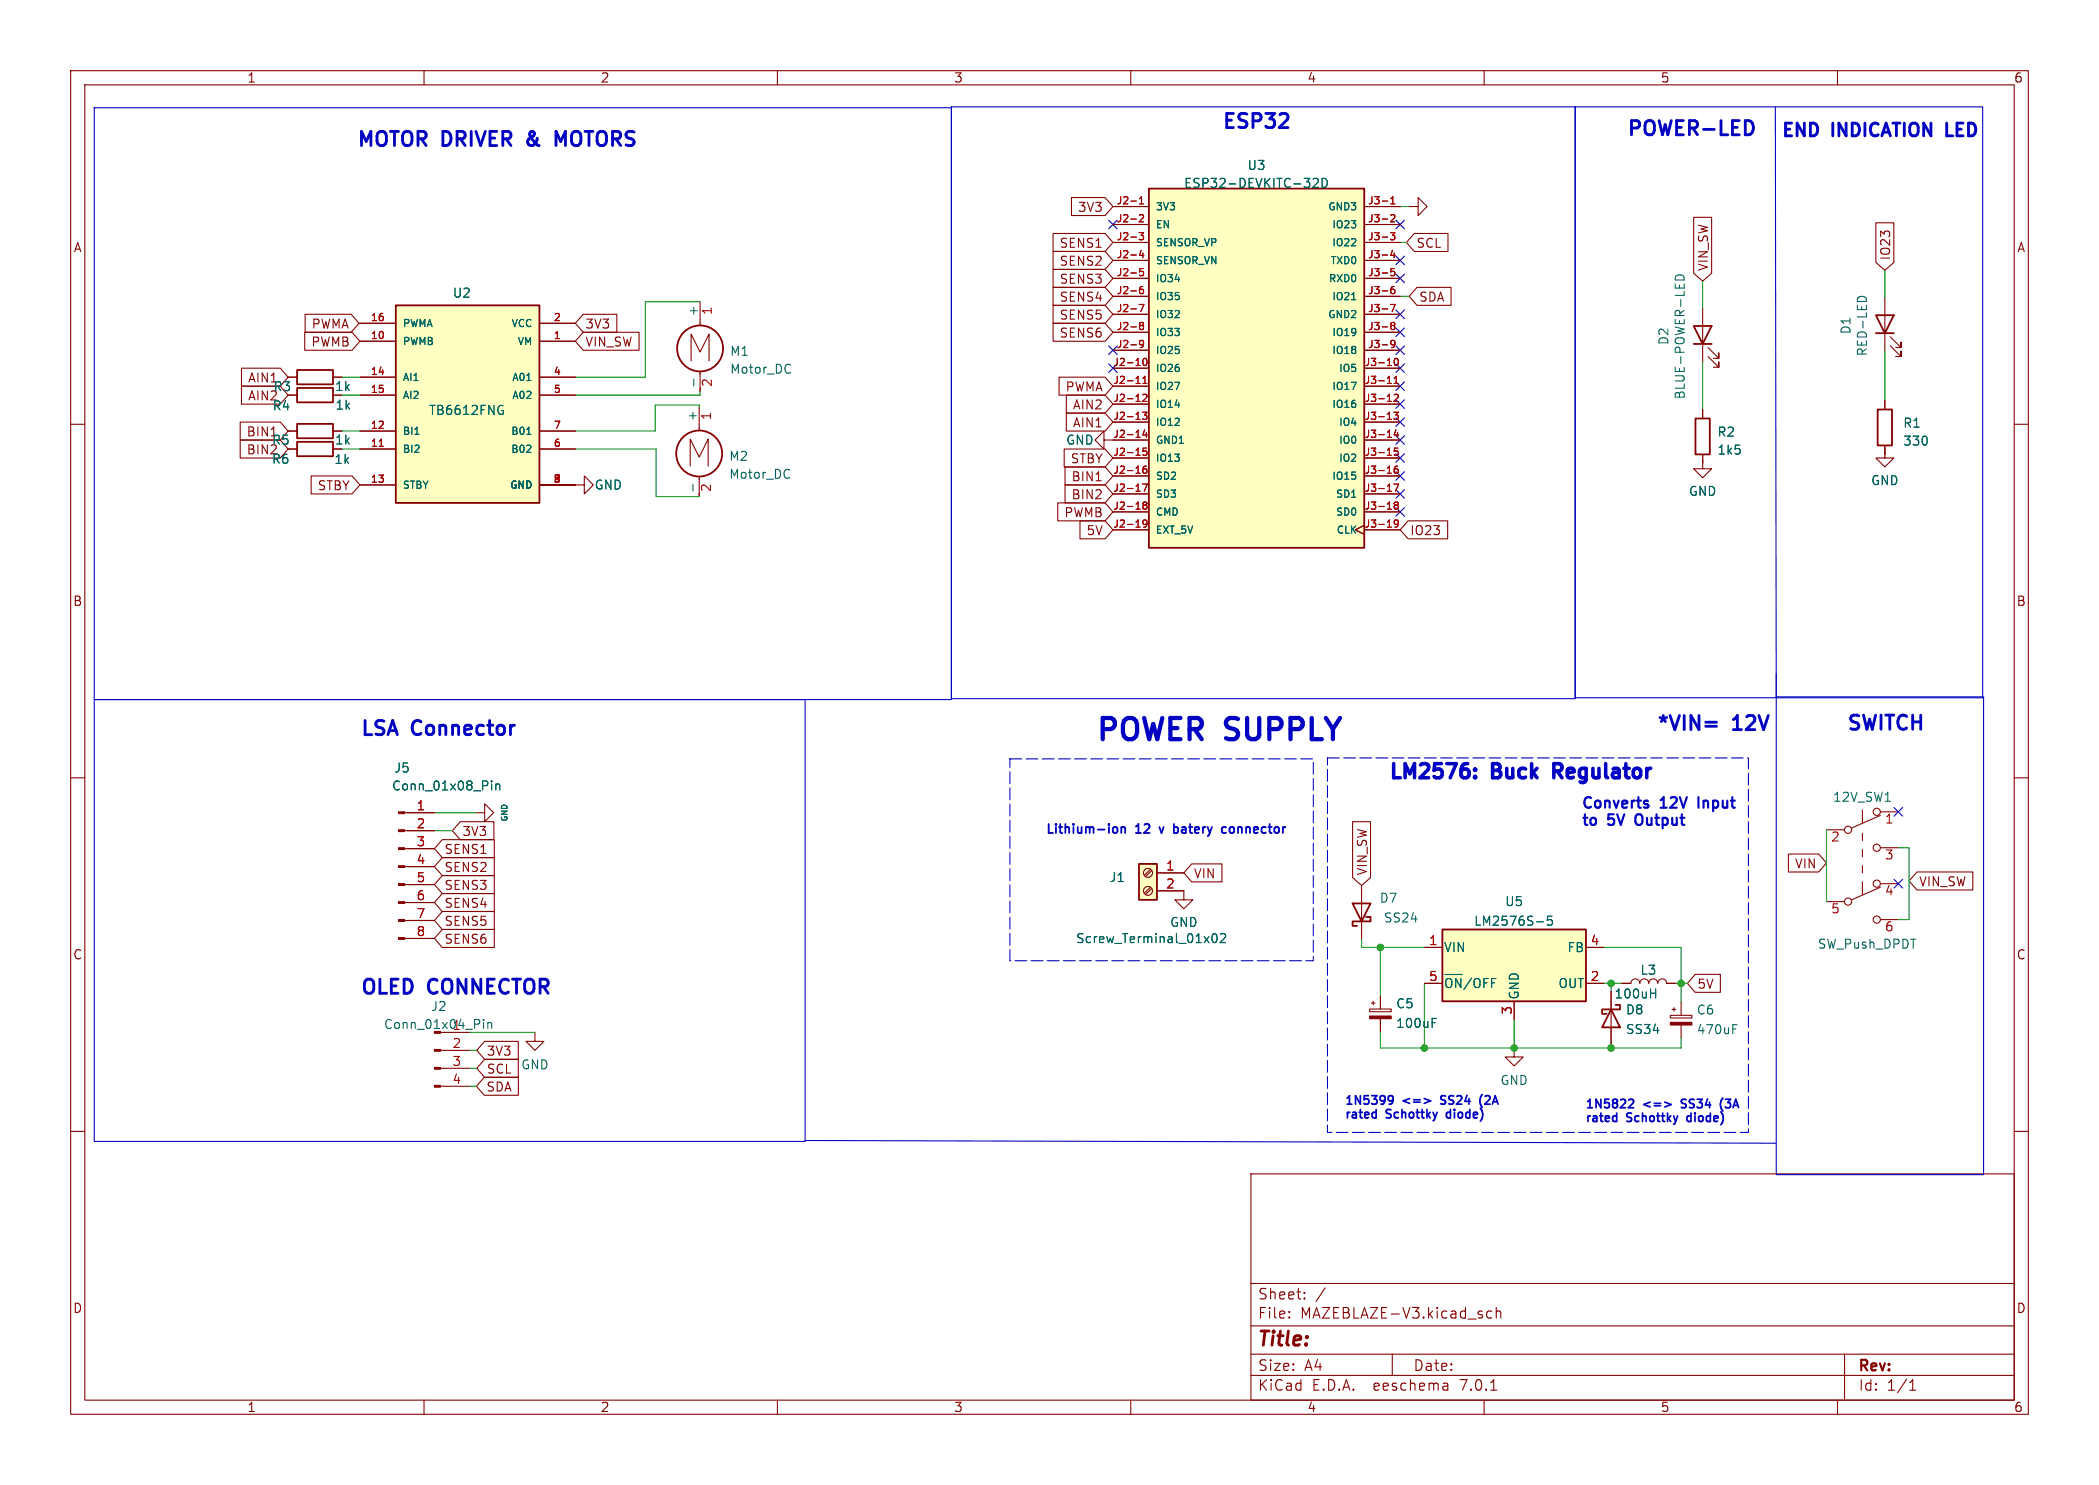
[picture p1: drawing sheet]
<svg xmlns="http://www.w3.org/2000/svg" width="297mm" height="210mm" viewBox="0 0 297 210" stroke-linecap="round" stroke-linejoin="round" font-family="sans-serif">
<g fill="none" stroke="#840000" stroke-width=".15">
<path d="M10 10h277v190h-277zM12 12h273v186h-273zM60 10v2M110 10v2M160 10v2M210 10v2M260 10v2M149 35.6h7.4l1.1 1.2-1.1 1.3h-7.4zM149 33h7.4l1.1 1.3-1.1 1.3h-7.4zM149 38.1h7.4l1.1 1.3-1.1 1.2h-7.4zM151.6 27.9h4.8l1.1 1.3-1.1 1.3h-4.8zM157.5 29.2h5.1"/>
<path d="M157.5 31.8h5.1M157.5 34.3h5.1M157.5 36.8h5.1M157.5 39.4h5.1M193 29.2h5.1M193 31.8h5.1M193 34.3h5.1M193 36.8h5.1M193 39.4h5.1M199.4 29.2h1.3v-1.3l1.2 1.3-1.2 1.3v-1.3M200.1 33h4.8v2.6h-4.8l-1.1-1.3zM239.6 30.7h2.6v7.9l-1.3 1.2-1.3-1.2z"/>
<path d="M265.4 31.5h2.6v5.6l-1.3 1.1-1.3-1.1zM10 60h2M34 59.7h5.7l1.1 1.3-1.1 1.2h-5.7zM34.2 54.6h5.5l1.1 1.3-1.1 1.3h-5.5zM34.2 52.1h5.5l1.1 1.2-1.1 1.3h-5.5zM40.8 53.3h1.2M40.8 55.9h1.2M43.1 47h6.7l1.1 1.3-1.1 1.2h-6.7zM43.2 44.4h6.5l1.1 1.3-1.1 1.3h-6.5zM47.1 53.3h1.3M50.9 48.3h5.1M50.9 53.3h5.1"/>
<path d="M50.9 55.9h5.1M50.9 45.7h5.1M76.3 48.3h5.1M76.3 53.3h5.1M76.3 55.9h5.1M76.3 45.7h5.1M82.5 47h7.9v2.5h-7.9l-1.1-1.2zM82.5 44.4h4.8v2.6h-4.8l-1.1-1.3zM97.8 51.1v-3.9l1.3 2.6 1.2-2.6v3.9M98.9 57.5v3.4M99.1 42.7v3.3M99.1 52.5v2.9"/>
<path d="M149 40.6h7.4l1.1 1.3-1.1 1.3h-7.4zM149 43.2h7.4l1.1 1.3-1.1 1.2h-7.4zM149 45.7h7.4l1.1 1.3-1.1 1.3h-7.4zM149.9 53.3h6.5l1.1 1.3-1.1 1.3h-6.5zM150.9 55.9h5.5l1.1 1.3-1.1 1.2h-5.5zM150.9 58.4h5.5l1.1 1.3-1.1 1.3h-5.5zM157.5 52.1h5.1M157.5 54.6h5.1M157.5 57.2h5.1M157.5 59.7h5.1M157.5 41.9h5.1M157.5 44.5h5.1"/>
<path d="M157.5 47h5.1M157.5 49.5h5.1M193 52.1h5.1M193 54.6h5.1M193 57.2h5.1M193 59.7h5.1M193 41.9h5.1M193 44.5h5.1M193 47h5.1M193 49.5h5.1M200.5 40.6h4.8v2.6h-4.8l-1.1-1.3zM240.9 43.6v7.6"/>
<path d="M240.9 57.9v1.3M241.7 50.4l1.5 1.5v-.7v.7h-.8M241.7 49.1l1.5 1.6v-.8v.8h-.8M266.7 42v7.7M266.7 56.6v1.3M267.5 48.9l1.5 1.5v-.7v.7h-.8M267.5 47.6l1.5 1.5v-.7v.7h-.8M285 60h2M34 62.2h5.7l1.1 1.3-1.1 1.3h-5.7zM40.8 63.5h1.2M40.8 61h1.2M44 67.3h5.8l1.1 1.3-1.1 1.3h-5.8z"/>
<path d="M47.1 61h1.3M50.9 63.5h5.1M50.9 61h5.1M50.9 68.6h5.1M76.3 68.6h6.4v-1.3l1.2 1.3-1.2 1.3v-1.3M76.3 63.5h5.1M76.3 61h5.1M97.7 65.9v-3.8l1.2 2.5 1.3-2.5v3.8M98.9 67.4v2.8M149.7 71.1h6.7l1.1 1.3-1.1 1.3h-6.7zM150.6 63.5h5.8l1.1 1.3-1.1 1.2h-5.8zM150.7 68.6h5.7l1.1 1.3-1.1 1.2h-5.7z"/>
<path d="M150.7 66h5.7l1.1 1.3-1.1 1.3h-5.7zM152.8 73.7h3.6l1.1 1.2-1.1 1.3h-3.6zM155.1 68h.7M156.2 62.2v-1.2l-1.3 1.2 1.3 1.3v-1.3h6.4M157.5 64.8h5.1M157.5 67.3h5.1M157.5 69.9h5.1M157.5 72.4h5.1M157.5 74.9h5.1M193 74.3l-1.2 .6 1.2 .7M193 62.2h5.1M193 64.8h5.1"/>
<path d="M193 67.3h5.1M193 69.9h5.1M193 72.4h5.1M193 74.9h5.1M199.2 73.7h5.6v2.5h-5.6l-1.1-1.3zM240.9 65v1.3h1.3l-1.3 1.3-1.3-1.3h1.3M240.9 64.3v1.2M266.7 63.5v1.3h1.3l-1.3 1.2-1.3-1.2h1.3M266.7 63v1.3M10 110h2M57.3 117.5h4.2M57.3 114.9h4.2"/>
<path d="M62.6 118.7h7.3v2.6h-7.3l-1.1-1.3zM65.1 116.2h4.8v2.5h-4.8l-1.1-1.2zM67.3 114.9h1.3v-1.2l1.2 1.2-1.2 1.3v-1.3M191.4 116.2h2.5v7.9l-1.2 1.1-1.3-1.1zM258.4 117.3h2.6M263.5 114.6v1.7M263.5 117.9v1M266.1 115.3l-4.1 1.8M266.1 114.8h2.5M266.1 119.9h2.5M285 110h2M57.3 132.7h4.2"/>
<path d="M57.3 130.2h4.2M57.3 127.6h4.2M57.3 125.1h4.2M57.3 122.6h4.2M57.3 120h4.2M62.6 121.3h7.3v2.5h-7.3l-1.1-1.2zM62.6 126.4h7.3v2.5h-7.3l-1.1-1.3zM62.6 128.9h7.3v2.5h-7.3l-1.1-1.2zM62.6 123.8h7.3v2.6h-7.3l-1.1-1.3zM62.6 131.4h7.3v2.6h-7.3l-1.1-1.3zM162.8 125.5l-.9 .8M162.8 122.9l-.9 .9"/>
<path d="M163 125.7l-.9 .8M163 123.1l-.9 .9M163.7 126h3.8v1.3h-1.3l1.3 1.2 1.3-1.2h-1.3M163.7 123.4h3.8M168.6 122.2h4.3v2.5h-4.3l-1.1-1.3zM192.7 125.2v7.6M201.5 139.1h2.6M201.5 134h2.6M224.4 139.1h2.5M224.4 134h2.5M229.5 139.1h1.3a.64 .64 0 0 1 .6-.7 .64 .64 0 0 1 .6 .7 .64 .64 0 0 1 .7-.7 .64 .64 0 0 1 .6 .7 .64 .64 0 0 1 .6-.7 .64 .64 0 0 1 .7 .7 .64 .64 0 0 1 .6-.7 .64 .64 0 0 1 .6 .7h1.3M239.9 137.8h3.5v2.5h-3.5l-1.1-1.2z"/>
<path d="M253.1 120.8h4.2l1.1 1.2-1.1 1.3h-4.2zM258.4 127.5h2.6M263.5 120.1v1.1M263.5 122.4v1M263.5 124.7v1.8M266.1 125.5l-4.1 1.8M266.1 125h2.5M266.1 130h2.5M271.2 123.3h7.9v2.6h-7.9l-1.1-1.3zM10 160h2M62.3 153.6h4.2M62.3 151.1h4.2"/>
<path d="M62.3 148.5h4.2M62.7 146h3.8M68.5 152.3h4.8v2.6h-4.8l-1.1-1.3zM68.6 147.3h4.7v2.5h-4.7l-1.1-1.3zM68.6 149.8h4.7v2.5h-4.7l-1.1-1.2zM75.7 146v1.3h1.3l-1.3 1.2-1.3-1.2h1.3M193.8 142.7h3v.4h-3zM194.1 141.9h.5M194.3 141.6v.5M195.3 140.8v1.9M195.3 144.1v1.8M214.2 148.2v1.3h1.3l-1.3 1.2-1.2-1.2h1.2"/>
<path d="M214.2 141.6v2.5M228 140.2v7.6M236.3 143.6h3.1v.4h-3.1zM236.6 142.7h.5M236.9 142.5v.5M237.9 141.7v1.9M237.9 145v1.8M285 160h2M177 166h108v32h-108zM60 198v2M110 198v2M160 198v2"/>
<path d="M177 194.5h108M177 191.5h108M177 187.5h108M177 181.5h108M182.4 186.3h.1l-.1 .1M182.4 185.5h.1l-.1 .1M184.6 183.6v.1M184.6 182.8v.1M197 191.5v3M204.6 195.6l.3 .2v.8M204.9 196.5l-.5 .1M204.9 196h-.5"/>
<path d="M210 198v2M210.9 196.6h.9M211.1 185.5l-.5-.1-.2 .3v.4l.1 .2 .1 .1 .5-.1M211.7 185.5a.37 .37 0 0 1 .7 .1v.8M211.7 184.9v1.5M260 198v2M261 191.5v6.5M270.2 196.6h.9M270.2 195.5l.4-.4v1.5"/>
<circle cx="261.5" cy="117.3" r=".51"/>
<circle cx="265.6" cy="119.9" r=".51"/>
<circle cx="265.6" cy="114.8" r=".51"/>
<circle cx="162.4" cy="123.4" r=".63"/>
<circle cx="162.4" cy="126" r=".63"/>
<circle cx="261.5" cy="127.5" r=".51"/>
<circle cx="265.6" cy="125" r=".51"/>
<circle cx="265.6" cy="130" r=".51"/>
</g>
<g fill="none" stroke="#840000" stroke-width=".25">
<path d="M162.6 26.7h30.4v50.8h-30.4zM42 59.9h5.1v2.1h-5.1zM42 52.3h5.1v2.1h-5.1zM42 54.9h5.1v2h-5.1zM56 43.2h20.3v27.9h-20.3zM239.6 46.1h2.6l-1.3 2.5zM239.6 48.6h2.6M239.9 59.2h2v5.1h-2zM265.4 44.6h2.6l-1.3 2.5zM265.4 47.1h2.6M265.7 57.9h2v5.1h-2zM42 62.5h5.1v2h-5.1z"/>
<path d="M161.2 122.2h2.5v5.1h-2.5zM191.4 127.8h2.5l-1.2 2.5zM193.3 129.7h.6v.6h-2.5v.6h.6M204.1 131.4h20.3v10.2h-20.3zM228 142.7l1.2 2.6h-2.5zM228.6 142.1h.6v.6h-2.5v.7h.6"/>
<circle cx="99.1" cy="49.3" r="3.3"/>
<circle cx="98.9" cy="64.1" r="3.3"/>
</g>
<g fill="none" stroke="#006464" stroke-width=".15">
<path d="M185.8 25.3l.2-.1h.3l.2 .1v.3v.2l-.7 .7h.7M187.1 25.2a.64 .64 0 0 1 .7 .7 .64 .64 0 0 1-.7 .6zM237.2 39a.66 .66 0 0 1 .8-.1 .66 .66 0 0 1 .3 .7h-1.3v-.3zM71 58.1h.2v.4l-.2 .1M71 57.3l.2 .1M74.5 53.8h.6M98.2 53.6v1M191.2 42.4h.6M262.9 42.2l.5-.3 .4 .1 .2 .2M74.5 61.4h.6M98 68.5v.9M69.6 110.4v.2"/>
<path d="M69.6 110.9v.8M70.2 110.9v.8M70.2 111l.2-.1h.3v.8M171.6 132.2l.2-.2a.69 .69 0 0 1 .3 1.2l-.2 .1a.69 .69 0 0 1-.3-1.1zM172.7 132.2l.2-.2h.3l.2 .2v.2v.2l-.8 .7h.8M204.5 137.8h2.4M204.6 138.8a.42 .42 0 0 1 .4-.4 .42 .42 0 0 1 .4 .4M206.7 138.4v1.3l-.7-1.3v1.3M208.2 138.3l-1.1 1.7M208.6 138.8a.42 .42 0 0 1 .4-.4 .42 .42 0 0 1 .4 .4M210.6 138.4h-.6v1.3M211.7 138.4h-.6v1.3"/>
<path d="M217.4 130.4h1M219.6 129.6h-.6l-.1 .6 .2-.1h.4l.2 .2-.1 .4-.2 .1h-.3l-.2-.1M234.3 139.9v1.2M68.4 144.2v.1M68.4 144.6v.8M69 144.6v.8M69 144.7l.2-.1 .3 .1 .1 .7M202.6 144h.6M233.5 140.5h.8M245.2 144.9h.6"/>
</g>
<g fill="#ffffc2" stroke="#ffffc2" stroke-width=".14">
<path d="M56 43.2h20.3v27.9h-20.3z"/>
<path d="M162.6 26.7h30.4v50.8h-30.4z"/>
<path d="M161.2 122.2h2.5v5.1h-2.5z"/>
<path d="M204.1 131.4h20.3v10.2h-20.3z"/>
</g>
<g fill="none" stroke="#a90000" stroke-width=".15">
<path d="M161.2 32.9h.6l-.3 .4 .3 .1v.4l-.2 .1-.4-.1M161.2 28.8h.6M161.2 28.1l.3-.3v1M161.2 30.5l.4-.1 .2 .2-.6 .8h.6M161.5 35.4l-.3 .7h.7M161.7 35.8v.7M161.8 38h-.5l-.1 .5 .2-.1h.3l.1 .2v.3l-.2 .1-.4-.1M196.7 32.9h.7l-.4 .4 .3 .1v.4l-.1 .1-.5-.1M196.8 28.8h.6M196.8 30.5l.4-.1 .2 .2-.7 .8h.7M196.8 28.1l.3-.3v1M197 35.4l-.2 .7h.6"/>
<path d="M197.3 35.8v.7M197.3 38h-.5v.5l.1-.1h.4l.1 .2-.1 .3-.1 .1-.4-.1M160.7 54.2h.6M161.2 43.1h.7l-.5 1M161.4 46l-.2-.2 .2-.2h.3l.1 .2-.2 .2M161.4 46l-.2 .2 .1 .3 .1 .1h.3l.1-.2v-.3l-.2-.1M161.4 46h.2M161.7 58.3h.6l-.3 .4 .2 .1v.4l-.1 .1-.4-.1M161.7 55.9l.4-.1 .2 .2-.6 .8h.6M161.7 54.2h.6M161.7 53.5l.3-.3v1M161.7 40.5l-.3 .1a.68 .68 0 0 0 0 .9l.4-.1v-.3l-.2-.2h-.2l-.2 .2"/>
<path d="M161.8 50.8l.2-.1a.54 .54 0 0 1 .3 .5 .54 .54 0 0 1-.3 .5l-.2-.1-.1-.3zM161.8 48.6l-.2 .2h-.2l-.2-.2 .1-.4 .3-.1 .2 .1a.67 .67 0 0 1-.3 1h-.2M196.3 54.2h.6M196.7 43.1h.7l-.4 1M197 46l-.2-.2 .2-.2h.3l.1 .2-.2 .2M197 46h.2M197 46l-.2 .2v.3l.2 .1h.3l.1-.2-.1-.3-.1-.1M197.2 58.3h.7l-.4 .4 .3 .1v.4l-.1 .1-.5-.1M197.3 54.2h.6M197.3 55.9l.4-.1 .2 .2-.7 .8h.7M197.3 40.5l-.3 .1a.68 .68 0 0 0 0 .9l.3-.1 .1-.3-.2-.2h-.2l-.2 .2M197.3 53.5l.3-.3v1"/>
<path d="M197.4 50.8l.1-.1a.54 .54 0 0 1 .4 .5 .54 .54 0 0 1-.4 .5l-.1-.1-.1-.3zM197.4 48.6l-.2 .2h-.2l-.2-.2 .1-.4 .3-.1 .1 .1a.67 .67 0 0 1-.2 1h-.2M53.7 63.1h.5M161.7 68.5h.6l-.4 1M161.9 71.4l-.2-.2 .2-.2h.2l.2 .2-.2 .2M161.9 71.4l-.2 .2 .1 .3 .1 .1h.3l.1-.2-.1-.3-.1-.1M161.9 71.4h.2M162 60.8l-.3 .7h.6M162.2 65.9l-.3 .1a.68 .68 0 0 0 0 .9l.3-.1 .1-.3-.2-.2h-.2l-.2 .2M162.2 61.2v.7M162.2 63.4h-.4l-.1 .5 .2-.1h.3l.1 .2-.1 .3-.1 .1-.4-.1M162.3 74l-.2 .2h-.2l-.2-.2 .1-.4 .3-.1 .1 .1a.67 .67 0 0 1-.2 1h-.2"/>
<path d="M197.2 68.5h.7l-.4 1M197.5 71.4l-.2-.2 .2-.2h.2l.2 .2-.2 .2M197.5 71.4h.2M197.5 71.4l-.2 .2v.3l.2 .1h.3l.1-.2-.1-.3-.1-.1M197.5 60.8l-.2 .7h.6M197.8 65.9l-.3 .1a.68 .68 0 0 0 0 .9l.3-.1 .1-.3-.2-.2h-.2l-.2 .2M197.8 61.2v.7M197.8 63.4h-.5v.5l.1-.1h.4l.1 .2-.1 .3-.1 .1-.4-.1M197.9 74l-.2 .2h-.2l-.2-.2 .1-.4 .3-.1 .1 .1a.67 .67 0 0 1-.2 1h-.2"/>
</g>
<g fill="#840000" stroke="#840000" stroke-width=".15">
<path d="M61.5 153.5h.8v.2h-.8z"/>
<path d="M61.5 151h.8v.2h-.8z"/>
<path d="M61.5 148.4h.8v.3h-.8z"/>
<path d="M56.4 132.6h.9v.2h-.9z"/>
<path d="M56.4 130h.9v.3h-.9z"/>
<path d="M56.4 127.5h.9v.3h-.9z"/>
<path d="M56.4 125h.9v.2h-.9z"/>
<path d="M56.4 122.4h.9v.3h-.9z"/>
<path d="M56.4 119.9h.9v.2h-.9z"/>
<path d="M56.4 117.3h.9v.3h-.9z"/>
<path d="M56.4 114.8h.9v.3h-.9z"/>
<path d="M193.8 143.7h3v.4h-3z"/>
<path d="M236.3 144.6h3.1v.4h-3.1z"/>
</g>
<path d="M196.7 155l.4 .1a.79 .79 0 0 1-.3 1.1h-.3M197.1 155.5l-.2 .2h-.2M201.5 155.4l.9 .3-.9 .3M209.7 154.8a1.41 1.41 0 0 0 0 1.8M230.6 155.5h.4l.2 .3-.8 .9h.8M235.6 155.9l.9 .3-.9 .3M243.7 155.3a1.41 1.41 0 0 0 0 1.8" fill="none" stroke="#0000c2" stroke-width=".24"/>
<path d="M275.5 17.4v1.8h.8M79.3 20l-.6-1.4v2M241.4 102.1h1.5M241.4 102.7h1.5" fill="none" stroke="#0000c2" stroke-width=".4"/>
<path d="M158.7 117v.8M158.7 117.1l.1-.1h.3l.1 .8M166.1 117.7l.4 .1M166.5 117h-.4M173.5 117h-.4l-.2 .2v.4l.1 .1h.5" fill="none" stroke="#0000c2" stroke-width=".25"/>
<path d="M208.7 109.8l.1 .1-.1 .1M208.7 109.8l-.1 .1 .1 .1M208.7 108.8v.1M208.7 109.8v.2M208.7 108.8h.1l-.1 .1M208.7 108.8h-.1l.1 .1M219.9 109h.7M220.6 108h-.7v2" fill="none" stroke="#0000c2" stroke-width=".5"/>
<path d="M13.3 15.2h121.3v83.7h-121.3zM134.6 15.1h88.3v83.7h-88.3zM222.9 15.1h57.6v83.6h-57.6zM251.2 15.1l.1 83.6v-3.4M13.3 98.9h100.6v62.5h-100.6zM251.3 98.6h29.4v67.5h-29.4zM113.9 161.3l137.4 .4" fill="none" stroke="#0000c2" stroke-width=".15"/>
<path d="M142.9 107.3h42.9v28.6h-42.9v-28.6M187.8 107.2h59.6v52.9h-59.6v-52.9" fill="none" stroke="#0000c2" stroke-width=".15" stroke-dasharray="1.7 .6"/>
<g fill="none" stroke="#009600" stroke-width=".15">
<path d="M198.1 29.2h1.3M198.1 34.3h.9M240.9 39.8v3.8M266.7 38.2v3.8M48.4 55.9h2.5M48.4 53.3h2.5M50.8 45.7h.1M98.9 57.5v-.2h-6.2v3.7h-11.3M99.1 55.4v.5h-17.7M99.1 42.7h-7.8v10.6h-9.9M198.1 41.9h1.3M240.9 51.2v6.7"/>
<path d="M266.7 49.7v6.9M48.4 61h2.5M48.4 63.5h2.5M81.4 63.5h11.4v6.7h6.1M240.9 65v.5M266.7 63.5v.8M61.5 114.9h5.8M61.5 117.5h2.5M258.4 117.3v10.2M268.6 119.9h1.5v10.1h-1.5M192.7 132.8v1.2h8.8M195.3 134v6.8"/>
<path d="M201.5 139.1v9.1M226.9 139.1h2.6M226.9 134h11v7.7M228 139.1v1.1M237.1 139.1h1.7M66.5 148.5h1M66.5 153.6h.9M66.5 146h9.2M66.5 151.1h1M195.3 145.9v2.3h42.6v-1.4M214.2 144.1v4.1M228 147.8v.4"/>
</g>
<g fill="none" stroke="#000084" stroke-width=".15">
<path d="M156.9 31.1l1.2 1.3M158.1 31.1l-1.2 1.3M197.5 38.8l1.2 1.2M197.5 31.1l1.2 1.3M197.5 36.2l1.2 1.2M198.7 38.8l-1.2 1.2M198.7 31.1l-1.2 1.3M198.7 36.2l-1.2 1.2M156.9 48.9l1.2 1.2M156.9 51.5l1.2 1.2M158.1 48.9l-1.2 1.2M158.1 51.5l-1.2 1.2"/>
<path d="M197.5 46.4l1.2 1.2M197.5 54l1.2 1.2M197.5 43.8l1.2 1.3M197.5 59.1l1.2 1.2M197.5 48.9l1.2 1.2M197.5 56.5l1.2 1.3M197.5 51.5l1.2 1.2M198.7 46.4l-1.2 1.2M198.7 54l-1.2 1.2M198.7 43.8l-1.2 1.3M198.7 59.1l-1.2 1.2M198.7 48.9l-1.2 1.2"/>
<path d="M198.7 56.5l-1.2 1.3M198.7 51.5l-1.2 1.2M197.5 66.7l1.2 1.2M197.5 71.8l1.2 1.2M197.5 64.2l1.2 1.2M197.5 61.6l1.2 1.2M197.5 69.2l1.2 1.3M198.7 66.7l-1.2 1.2M198.7 71.8l-1.2 1.2M198.7 64.2l-1.2 1.2M198.7 61.6l-1.2 1.2M198.7 69.2l-1.2 1.3"/>
<path d="M268 114.2l1.2 1.2M269.2 114.2l-1.2 1.2M268 124.4l1.2 1.2M269.2 124.4l-1.2 1.2"/>
</g>
<g fill="#009600" stroke="#009600" stroke-width=".15">
<circle cx="214.2" cy="148.2" r=".46"/>
<circle cx="228" cy="148.2" r=".46"/>
<circle cx="201.5" cy="148.2" r=".46"/>
<circle cx="195.3" cy="134" r=".46"/>
<circle cx="237.9" cy="139.1" r=".46"/>
<circle cx="228" cy="139.1" r=".46"/>
</g>
<text font-size="4.2" fill="#0000c2" x="155.3" y="104.9">POWER SUPPLY</text>
<g font-size="2.8" fill="#0000c2">
<text x="50.7" y="20.8">MOTOR DRIVER</text>
<text x="75.4" y="20.8">&amp;</text>
<text x="80" y="20.8">MOTORS</text>
<text x="173.1" y="18.3">ESP32</text>
<text x="230.4" y="19.3">POWER-LED</text>
<text x="51.2" y="104.1">LSA Connector</text>
<text x="234.6" y="103.4">*VIN=</text>
<text x="245.5" y="103.4">12V</text>
<text x="261.5" y="103.4">SWITCH</text>
<text x="196.7" y="110.2">LM2576:</text>
<text x="211.6" y="110.2">Buck</text>
<text x="221.1" y="110.2">Regulator</text>
<text x="51.2" y="140.7">OLED CONNECTOR</text>
</g>
<text font-size="2.8" fill="#840000" x="178" y="190.8">Title:</text>
<g font-size="2.5" fill="#0000c2">
<text x="252.2" y="19.4">END</text>
<text x="259.5" y="19.4">INDICATION</text>
<text x="276.3" y="19.4">LED</text>
</g>
<g font-size="2.1" fill="#0000c2">
<text x="223.9" y="114.4">Converts</text>
<text x="223.9" y="116.8">to</text>
<text x="227.7" y="116.8">5V</text>
<text x="232" y="116.8">Output</text>
<text x="235.1" y="114.4">12V</text>
<text x="240.9" y="114.4">Input</text>
</g>
<g font-size="2.1" fill="#840000">
<text x="178" y="183.9">Sheet:</text>
<text x="186.2" y="183.9">/</text>
<text x="178" y="186.6">File:</text>
<text x="184" y="186.6">MAZEBLAZE-V3.kicad_sch</text>
<text x="178" y="196.8">KiCad</text>
<text x="178" y="194">Size:</text>
<text x="184.6" y="194">A4</text>
<text x="185.7" y="196.8">E.D.A.</text>
<text x="194.4" y="196.8">eeschema</text>
<text x="200" y="194">Date:</text>
<text x="206.7" y="196.8">7.0.1</text>
<text x="263" y="194.2">Rev:</text>
<text x="263" y="196.8">Id:</text>
<text x="267" y="196.8">1/1</text>
</g>
<g font-size="1.8" fill="#840000">
<text x="35" y="11.8">1</text>
<text x="85" y="11.8">2</text>
<text x="135" y="11.8">3</text>
<text x="185" y="11.8">4</text>
<text x="235" y="11.8">5</text>
<text x="285" y="11.8">6</text>
<text x="10.4" y="35.8">A</text>
<text x="149.8" y="35.2">SENS1</text>
<text x="152.4" y="30.1">3V3</text>
<text x="200.4" y="35.2">SCL</text>
<text x="285.4" y="35.8">A</text>
<text x="149.8" y="37.7">SENS2</text>
<text x="149.8" y="40.3">SENS3</text>
<text x="241.8" y="38.3" transform="rotate(-90 241.8 38.3)">VIN_SW</text>
<text x="267.6" y="36.8" transform="rotate(-90 267.6 36.8)">IO23</text>
<text x="44" y="46.6">PWMA</text>
<text x="82.8" y="46.6">3V3</text>
<text x="149.8" y="42.8">SENS4</text>
<text x="149.8" y="45.4">SENS5</text>
<text x="149.8" y="47.9">SENS6</text>
<text x="200.8" y="42.8">SDA</text>
<text x="43.9" y="49.2">PWMB</text>
<text x="82.8" y="49.2">VIN_SW</text>
<text x="35" y="56.8">AIN2</text>
<text x="35" y="54.3">AIN1</text>
<text x="47.4" y="55.5">1k</text>
<text x="150.7" y="55.5">PWMA</text>
<text x="151.7" y="58.1">AIN2</text>
<text x="34.8" y="61.9">BIN1</text>
<text x="34.8" y="64.4">BIN2</text>
<text x="151.4" y="65.7">STBY</text>
<text x="151.7" y="60.6">AIN1</text>
<text x="44.8" y="69.5">STBY</text>
<text x="151.5" y="70.8">BIN2</text>
<text x="151.5" y="68.2">BIN1</text>
<text x="150.5" y="73.3">PWMB</text>
<text x="153.6" y="75.8">5V</text>
<text x="199.5" y="75.8">IO23</text>
<text x="10.3" y="85.8">B</text>
<text x="285.3" y="85.8">B</text>
<text x="65.4" y="118.4">3V3</text>
<text x="62.9" y="123.5">SENS2</text>
<text x="62.9" y="120.9">SENS1</text>
<text x="168.9" y="124.4">VIN</text>
<text x="193.6" y="123.8" transform="rotate(-90 193.6 123.8)">VIN_SW</text>
<text x="253.9" y="123">VIN</text>
<text x="271.6" y="125.5">VIN_SW</text>
<text x="62.9" y="128.6">SENS4</text>
<text x="62.9" y="131.1">SENS5</text>
<text x="62.9" y="126">SENS3</text>
<text x="10.3" y="135.8">C</text>
<text x="62.9" y="133.6">SENS6</text>
<text x="285.3" y="135.8">C</text>
<text x="240.2" y="140">5V</text>
<text x="68.9" y="149.5">3V3</text>
<text x="68.8" y="154.5">SDA</text>
<text x="68.9" y="152">SCL</text>
<text x="10.3" y="185.8">D</text>
<text x="285.3" y="185.8">D</text>
<text x="35" y="199.8">1</text>
<text x="85" y="199.8">2</text>
<text x="135" y="199.8">3</text>
<text x="185" y="199.8">4</text>
<text x="235" y="199.8">5</text>
<text x="285" y="199.8">6</text>
</g>
<g font-size="1.8" fill="#006464">
<text x="167.5" y="26.7">ESP32-DEVKITC-32D</text>
<text x="176.5" y="24.2">U3</text>
<text x="64" y="42.3">U2</text>
<text x="98.8" y="44.8" transform="rotate(-90 98.8 44.8)">+</text>
<text x="262" y="47.3" transform="rotate(-90 262 47.3)">D1</text>
<text x="103.3" y="50.5">M1</text>
<text x="103.3" y="53">Motor_DC</text>
<text x="236.2" y="48.9" transform="rotate(-90 236.2 48.9)">D2</text>
<text x="264.3" y="50.4" transform="rotate(-90 264.3 50.4)">RED-LED</text>
<text x="38.5" y="58.2">R4</text>
<text x="38.7" y="55.5">R3</text>
<text x="47.4" y="58.1">1k</text>
<text x="60.6" y="58.8">TB6612FNG</text>
<text x="98.7" y="59.7" transform="rotate(-90 98.7 59.7)">+</text>
<text x="238.5" y="56.5" transform="rotate(-90 238.5 56.5)">BLUE-POWER-LED</text>
<text x="38.4" y="65.7">R6</text>
<text x="38.4" y="63.1">R5</text>
<text x="47.3" y="65.8">1k</text>
<text x="47.4" y="63">1k</text>
<text x="103.1" y="65.3">M2</text>
<text x="150.8" y="63.1">GND</text>
<text x="243" y="61.9">R2</text>
<text x="243" y="64.5">1k5</text>
<text x="269.2" y="60.6">R1</text>
<text x="269.2" y="63.2">330</text>
<text x="84.1" y="69.4">GND</text>
<text x="103.1" y="67.9">Motor_DC</text>
<text x="238.9" y="70.3">GND</text>
<text x="264.7" y="68.8">GND</text>
<text x="55.4" y="112">Conn_01x08_Pin</text>
<text x="55.7" y="109.4">J5</text>
<text x="259.3" y="113.6">12V_SW1</text>
<text x="156.9" y="124.9">J1</text>
<text x="165.5" y="131.3">GND</text>
<text x="195.2" y="127.8">D7</text>
<text x="195.8" y="130.6">SS24</text>
<text x="208.5" y="131.1">LM2576S-5</text>
<text x="212.9" y="128.3">U5</text>
<text x="152.2" y="133.5">Screw_Terminal_01x02</text>
<text x="204.3" y="134.8">VIN</text>
<text x="221.7" y="134.8">FB</text>
<text x="257.2" y="134.3">SW_Push_DPDT</text>
<text x="61" y="143.1">J2</text>
<text x="197.5" y="142.8">C5</text>
<text x="204.3" y="140.5">~{ON}/OFF</text>
<text x="215.1" y="141.4" transform="rotate(-90 215.1 141.4)">GND</text>
<text x="220.4" y="139.9">OUT</text>
<text x="228.4" y="141.4">100uH</text>
<text x="230" y="143.6">D8</text>
<text x="232.1" y="138">L3</text>
<text x="240" y="143.6">C6</text>
<text x="54.3" y="145.7">Conn_01x04_Pin</text>
<text x="64" y="145.7">1</text>
<text x="197.5" y="145.5">100uF</text>
<text x="230" y="146.4">SS34</text>
<text x="240" y="146.4">470uF</text>
<text x="73.7" y="151.4">GND</text>
<text x="212.3" y="153.6">GND</text>
</g>
<g font-size="1.8" fill="#a90000">
<text x="101" y="44.6" transform="rotate(-90 101 44.6)">1</text>
<text x="100.8" y="59.5" transform="rotate(-90 100.8 59.5)">1</text>
<text x="101" y="54.8" transform="rotate(-90 101 54.8)">2</text>
<text x="100.8" y="69.6" transform="rotate(-90 100.8 69.6)">2</text>
<text x="58.9" y="114.7">1</text>
<text x="58.9" y="117.2">2</text>
<text x="58.9" y="119.8">3</text>
<text x="259" y="119.3">2</text>
<text x="266.7" y="116.7">1</text>
<text x="58.9" y="122.3">4</text>
<text x="58.9" y="124.8">5</text>
<text x="164.9" y="123.2">1</text>
<text x="164.9" y="125.7">2</text>
<text x="266.7" y="121.8">3</text>
<text x="58.9" y="127.4">6</text>
<text x="58.9" y="129.9">7</text>
<text x="259" y="129.4">5</text>
<text x="266.7" y="126.9">4</text>
<text x="266.7" y="132">6</text>
<text x="58.9" y="132.5">8</text>
<text x="202.2" y="133.7">1</text>
<text x="225" y="133.7">4</text>
<text x="202.2" y="138.8">5</text>
<text x="214" y="143.5" transform="rotate(-90 214 143.5)">3</text>
<text x="225" y="138.8">2</text>
<text x="64" y="148.3">2</text>
<text x="64" y="150.8">3</text>
<text x="64" y="153.4">4</text>
</g>
<g font-size="1.8" fill="#0000c2">
<text x="148.1" y="118">Lithium-ion</text>
<text x="160.9" y="118">12</text>
<text x="164.6" y="118">v</text>
<text x="166.9" y="118">batery</text>
<text x="174.2" y="118">connector</text>
</g>
<g font-size="1.7" fill="#0000c2">
<text x="190.4" y="156.3">1N5399</text>
<text x="190.4" y="158.2">rated</text>
<text x="196.3" y="158.2">Schottky</text>
<text x="198.6" y="156.3">&lt;=&gt;</text>
<text x="204.4" y="156.3">SS24</text>
<text x="205.2" y="158.2">diode)</text>
<text x="210.2" y="156.3">(2A</text>
<text x="224.4" y="156.8">1N5822</text>
<text x="224.4" y="158.8">rated</text>
<text x="230.3" y="158.8">Schottky</text>
<text x="232.7" y="156.8">&lt;=&gt;</text>
<text x="238.4" y="156.8">SS34</text>
<text x="239.2" y="158.8">diode)</text>
<text x="244.2" y="156.8">(3A</text>
</g>
<g font-size="1.4" fill="#a90000">
<text x="157.9" y="29">J2-1</text>
<text x="193.5" y="29">J3-1</text>
<text x="157.9" y="31.5">J2-2</text>
<text x="157.9" y="34">J2-3</text>
<text x="193.5" y="31.5">J3-2</text>
<text x="193.5" y="34">J3-3</text>
<text x="157.9" y="36.6">J2-4</text>
<text x="157.9" y="39.1">J2-5</text>
<text x="157.9" y="41.7">J2-6</text>
<text x="193.5" y="36.6">J3-4</text>
<text x="193.5" y="39.1">J3-5</text>
<text x="193.5" y="41.7">J3-6</text>
<text x="52.4" y="45.5">16</text>
<text x="78.3" y="45.5">2</text>
<text x="157.9" y="44.2">J2-7</text>
<text x="157.9" y="46.7">J2-8</text>
<text x="193.5" y="44.2">J3-7</text>
<text x="193.5" y="46.7">J3-8</text>
<text x="52.4" y="48">10</text>
<text x="52.4" y="53.1">14</text>
<text x="78.3" y="48">1</text>
<text x="78.3" y="53.1">4</text>
<text x="157.5" y="51.8">J2-10</text>
<text x="157.9" y="49.3">J2-9</text>
<text x="193" y="51.8">J3-10</text>
<text x="193.5" y="49.3">J3-9</text>
<text x="52.4" y="55.6">15</text>
<text x="78.3" y="55.6">5</text>
<text x="157.5" y="54.4">J2-11</text>
<text x="157.5" y="56.9">J2-12</text>
<text x="157.5" y="59.4">J2-13</text>
<text x="193" y="54.4">J3-11</text>
<text x="193" y="56.9">J3-12</text>
<text x="193" y="59.4">J3-13</text>
<text x="52.4" y="63.2">11</text>
<text x="52.4" y="60.7">12</text>
<text x="78.3" y="63.2">6</text>
<text x="78.3" y="60.7">7</text>
<text x="157.5" y="62">J2-14</text>
<text x="157.5" y="64.5">J2-15</text>
<text x="193" y="62">J3-14</text>
<text x="193" y="64.5">J3-15</text>
<text x="52.4" y="68.3">13</text>
<text x="78.3" y="68.3">9</text>
<text x="157.5" y="67.1">J2-16</text>
<text x="157.5" y="69.6">J2-17</text>
<text x="193" y="67.1">J3-16</text>
<text x="193" y="69.6">J3-17</text>
<text x="157.5" y="72.1">J2-18</text>
<text x="157.5" y="74.7">J2-19</text>
<text x="193" y="72.1">J3-18</text>
<text x="193" y="74.7">J3-19</text>
</g>
<g font-size="1.4" fill="#006464">
<text x="163.6" y="29.9">3V3</text>
<text x="187.8" y="29.9">GND3</text>
<text x="163.6" y="32.4">EN</text>
<text x="163.6" y="35">SENSOR_VP</text>
<text x="188.4" y="32.4">IO23</text>
<text x="188.4" y="35">IO22</text>
<text x="163.6" y="37.5">SENSOR_VN</text>
<text x="163.6" y="40.1">IO34</text>
<text x="187.9" y="40.1">RXD0</text>
<text x="188.1" y="37.5">TXD0</text>
<text x="57" y="46.4">PWMA</text>
<text x="72.2" y="46.4">VCC</text>
<text x="163.6" y="42.6">IO35</text>
<text x="163.6" y="45.1">IO32</text>
<text x="163.6" y="47.7">IO33</text>
<text x="187.8" y="45.1">GND2</text>
<text x="188.4" y="42.6">IO21</text>
<text x="188.4" y="47.7">IO19</text>
<text x="57" y="49">PWMB</text>
<text x="73.1" y="49">VM</text>
<text x="163.6" y="52.8">IO26</text>
<text x="163.6" y="50.2">IO25</text>
<text x="188.4" y="50.2">IO18</text>
<text x="189.3" y="52.8">IO5</text>
<text x="57" y="54">AI1</text>
<text x="57" y="56.6">AI2</text>
<text x="72.3" y="54">A01</text>
<text x="72.3" y="56.6">A02</text>
<text x="163.6" y="55.3">IO27</text>
<text x="163.6" y="57.8">IO14</text>
<text x="188.4" y="55.3">IO17</text>
<text x="188.4" y="57.8">IO16</text>
<text x="57" y="64.2">BI2</text>
<text x="57" y="61.7">BI1</text>
<text x="72.2" y="64.2">B02</text>
<text x="72.2" y="61.7">B01</text>
<text x="163.6" y="60.4">IO12</text>
<text x="163.6" y="62.9">GND1</text>
<text x="163.6" y="65.5">IO13</text>
<text x="189.3" y="60.4">IO4</text>
<text x="189.3" y="62.9">IO0</text>
<text x="189.3" y="65.5">IO2</text>
<text x="57" y="69.3">STBY</text>
<text x="72" y="69.3">GND</text>
<text x="163.6" y="68">SD2</text>
<text x="163.6" y="70.5">SD3</text>
<text x="188.4" y="68">IO15</text>
<text x="188.9" y="70.5">SD1</text>
<text x="163.6" y="73.1">CMD</text>
<text x="163.6" y="75.6">EXT_5V</text>
<text x="188.9" y="73.1">SD0</text>
<text x="189" y="75.6">CLK</text>
</g>
<text font-size="1.1" fill="#006464" x="72" y="116.3" transform="rotate(-90 72 116.3)">GND</text>
</svg>
